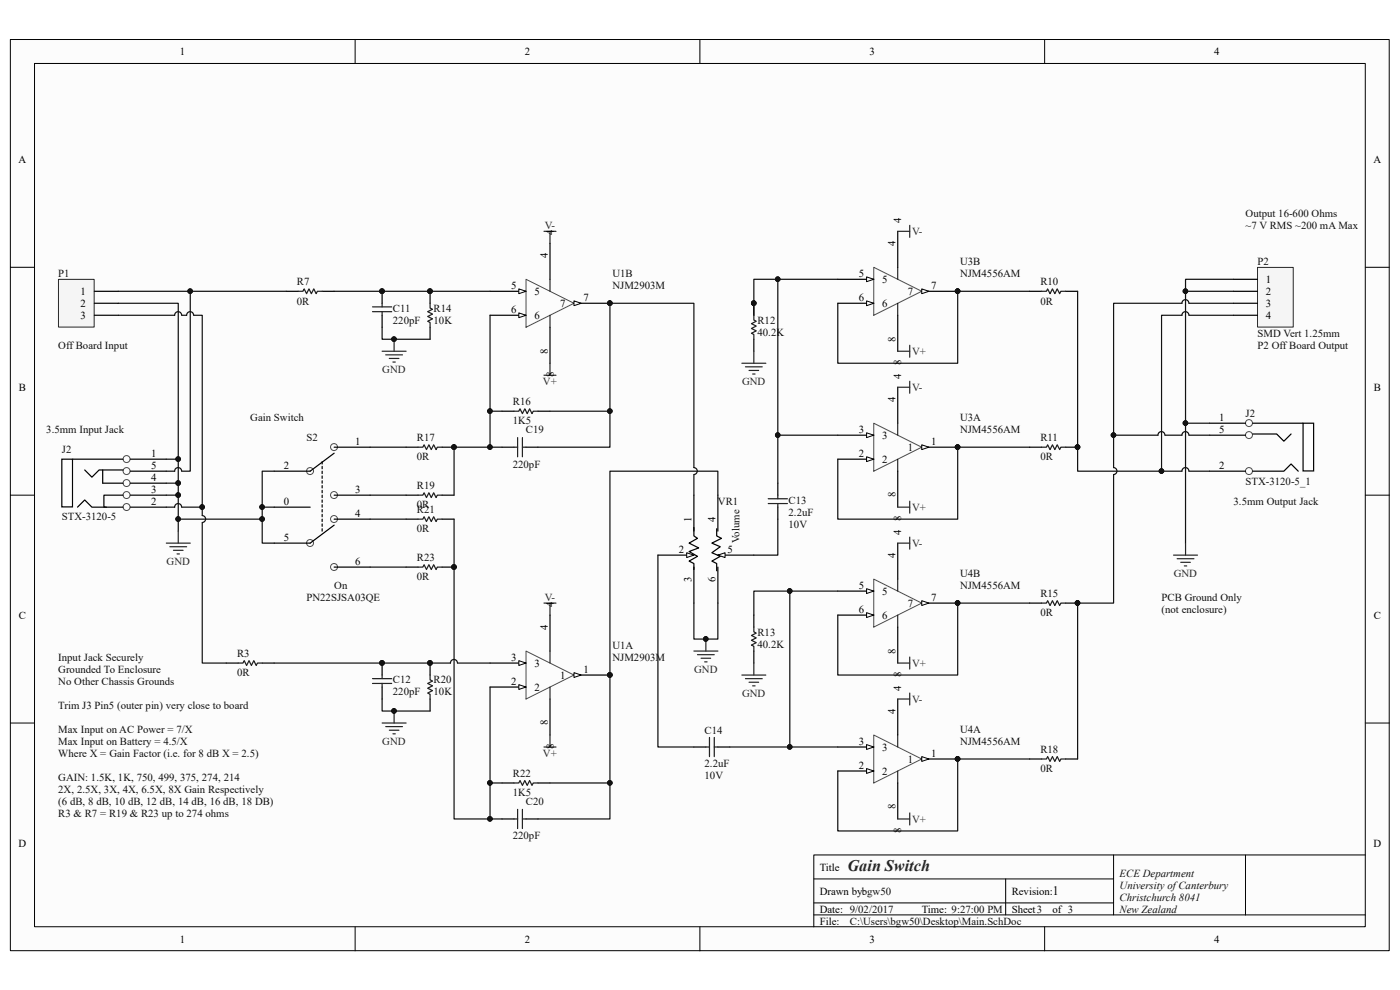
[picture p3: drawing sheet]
<svg xmlns="http://www.w3.org/2000/svg" width="297mm" height="210mm" viewBox="0 0 297 210" stroke-linecap="round" stroke-linejoin="round" font-family="sans-serif">
<path d="M2.2 8.4h292.5v193.3h-292.5z" fill="#fcfcfc"/>
<path d="M2.2 8.4h292.5v193.3h-292.5z" fill="none" stroke="#000" stroke-width=".21"/>
<path d="M7.4 13.5h282.2v183.1h-282.2z" fill="#fcfcfc"/>
<g fill="none" stroke="#000" stroke-width=".21">
<path d="M7.3 13.5h282.3v183.1h-282.3zM75.3 8.4v5.1M148.5 8.4v5.1M221.6 8.4v5.1M2.2 56.7h5.1M289.7 56.7h5.1M2.2 105h5.1M289.7 105h5.1M2.2 153.4h5.1M289.7 153.4h5.1M75.3 196.6v5.1M148.5 196.6v5.1"/>
<path d="M172.6 186.5h63.6M172.6 194.1h117.1M172.6 191.5h63.6M213.4 186.5v7.6M221.6 196.6v5.1M236.2 181.4v12.7M264.2 181.4h-91.6v15.2M289.7 181.4h-25.5v12.7"/>
</g>
<path d="M12.4 59.3h7.6v10.1h-7.6z" fill="#f5f5f5"/>
<path d="M12.4 59.3h7.6v10.1h-7.6z" fill="none" stroke="#262626" stroke-width=".21"/>
<path d="M20 61.8h5.1M20 64.3h5.1M20 66.9h5.1" fill="none" stroke="#000" stroke-width=".25"/>
<path d="M25.1 64.3h12.7v33.1M35.3 97.4h2.5v5.1h-2.5M37.8 102.5v2.5h-2.5M37.8 105v7.7" fill="none" stroke="#0e0e0e" stroke-width=".25"/>
<g fill="#0e0e0e" stroke="#0e0e0e" stroke-width=".21">
<circle cx="37.8" cy="97.4" r=".48"/>
<circle cx="37.8" cy="102.5" r=".48"/>
<circle cx="37.8" cy="105" r=".48"/>
<circle cx="37.8" cy="110.1" r=".48"/>
</g>
<path d="M35.3 115.2h5.1M36 116h3.6M36.8 116.7h2M37.6 117.5h.5M37.8 112.7v2.5" fill="none" stroke="#262626" stroke-width=".25"/>
<path d="M13.1 97.4h2.3v10.1h-2.3z" fill-rule="evenodd" fill="#fefefe" stroke="#000" stroke-width=".25"/>
<g fill="none" stroke="#4c4c4c" stroke-width=".21">
<circle cx="26.9" cy="99.9" r=".74"/>
<circle cx="26.9" cy="97.4" r=".74"/>
<circle cx="65.8" cy="99.9" r=".74"/>
<circle cx="70.9" cy="94.8" r=".74"/>
<circle cx="26.9" cy="105" r=".74"/>
<circle cx="26.9" cy="107.6" r=".74"/>
<circle cx="26.9" cy="102.5" r=".74"/>
<circle cx="65.8" cy="115.2" r=".74"/>
<circle cx="70.9" cy="105" r=".74"/>
<circle cx="70.9" cy="110.1" r=".74"/>
<circle cx="70.9" cy="120.3" r=".74"/>
</g>
<g fill="none" stroke="#000" stroke-width=".25">
<path d="M60.7 61.8h2.6M68.3 61.8h2.6M81.1 61.8v2.5M81.1 66.9v2.5M91.2 61.8v2.5M91.2 69.4v2.6M15.4 97.4h10.7M18 99.7l1.5 1.5 1.5-1.5h5.1M21.8 99.7v2.8h4.3M27.6 97.4h7.7M27.6 100h7.7M70.9 96.1l-5.1 3.9h-7.6"/>
<path d="M70.9 94.9h7.6M86.2 94.9h2.5M93.8 94.9h2.5M106.5 94.9h2.5M106.5 87.2h2.5M111.6 94.9h2.5M114.1 87.2h2.6M16.4 107.6l1.6-1.5 1.5 1.5h6.6M26.1 105h-4.1v2.6h.6M27.6 102.5h7.7M27.6 105h7.7M27.6 107.6h7.7"/>
<path d="M58.2 107.6h7.6M70.9 105h7.6M70.9 110.1h7.6M70.9 111.4l-5.1 3.8h-7.6M86.2 105h2.5M86.2 110.1h2.5M93.8 105h2.5M93.8 110.1h2.5M139.6 117.8h7.6M147.2 111.9v1.8l.8 .5-1.8 1 2 1-2 .8 1.8 1-1.8 1 1 .5v1.3M152 112.2v1.5l1.1 .5-2.1 1 1.8 .8-1.8 1.3 1.8 .7-1.8 1 1 .5v1.6M70.9 120.3h7.6"/>
<path d="M86.2 120.3h2.5M93.8 120.3h2.5M48 140.7h2.5M55.6 140.7h2.6M81.1 140.7v2.5M81.1 145.7v2.6M91.2 140.7v2.5M91.2 148.3v2.5M106.5 166.1h2.5M106.5 173.7h2.5M111.6 173.7h2.5M114.1 166.1h2.6"/>
</g>
<g fill="none" stroke="#0e0e0e" stroke-width=".25">
<path d="M25.1 61.8h15.3v38.2h-1.8M38.5 66.9a.74 .74 0 0 0-.7-.8 .74 .74 0 0 0-.7 .8h-12M40.4 61.8h20.3M41.1 66.9a.74 .74 0 0 0-.8-.8 .74 .74 0 0 0-.7 .8h-1M41.1 66.9h1.8v40.7h-4.3M81.1 69.4v2.6h10.1M38.5 100a.74 .74 0 0 0-.7-.8 .74 .74 0 0 0-.7 .8h-1.8M58.2 100h-2.6v7.6h2.6M78.5 94.9h7.7M104 94.9h2.5M104 87.2h2.5M116.7 87.2h12.7"/>
<path d="M37.8 110.1h17.8M38.5 107.6a.74 .74 0 0 0-.7-.8 .74 .74 0 0 0-.7 .8h-1.8M42.9 107.6v1.8a.74 .74 0 0 1 .7 .7 .74 .74 0 0 1-.7 .7M42.9 110.9v29.8h5.1M55.6 107.6v7.6h2.6M78.5 110.1h7.7M78.5 105h7.7M96.3 110.1v63.6h7.7M78.5 120.3h7.7M81.1 148.3v2.5h10.1M104 166.1h2.5M116.7 166.1h12.7"/>
</g>
<g fill="#0e0e0e" stroke="#0e0e0e" stroke-width=".21">
<circle cx="40.3" cy="61.8" r=".48"/>
<circle cx="42.9" cy="107.6" r=".48"/>
<circle cx="55.6" cy="107.6" r=".48"/>
<circle cx="55.6" cy="110.1" r=".48"/>
<circle cx="37.8" cy="110.1" r=".48"/>
<circle cx="96.3" cy="94.8" r=".48"/>
<circle cx="96.3" cy="120.3" r=".48"/>
<circle cx="81" cy="61.8" r=".48"/>
<circle cx="91.2" cy="61.8" r=".48"/>
<circle cx="83.6" cy="71.9" r=".48"/>
<circle cx="81" cy="140.6" r=".48"/>
<circle cx="91.2" cy="140.6" r=".48"/>
<circle cx="83.6" cy="150.8" r=".48"/>
<circle cx="103.9" cy="87.2" r=".48"/>
<circle cx="103.9" cy="94.8" r=".48"/>
<circle cx="129.4" cy="87.2" r=".48"/>
<circle cx="103.9" cy="166.1" r=".48"/>
<circle cx="129.4" cy="166.1" r=".48"/>
<circle cx="103.9" cy="173.7" r=".48"/>
</g>
<g fill="none" stroke="#1c1c1c" stroke-width=".25">
<path d="M63.3 61.8h1l.2-.5 .5 1 .5-1 .6 1 .5-1 .5 1 .2-.5h1M79 65.1h4.1M79 66.1h4.1M81.1 64.3v.8M81.1 66.1v.8M91.2 64.3v1.1l.6 .2-1.1 .5 1.1 .5-1.1 .5 1.1 .5-1.1 .6 .5 .2v1M88.7 94.9h1l.3-.5 .5 1 .5-1 .5 1 .5-1 .5 1 .3-.5h1M109 94.9h.8M109 87.2h1.1l.2-.5 .5 1 .5-1 .5 1 .6-1 .5 1 .2-.5h1M109.8 92.8v4.1M110.8 92.8v4.1M110.8 94.9h.8"/>
<path d="M88.7 105h1l.3-.5 .5 1.1 .5-1.1 .5 1.1 .5-1.1 .5 1.1 .3-.6h1M88.7 110.1h1l.3-.5 .5 1 .5-1 .5 1 .5-1 .5 1 .3-.5h1M88.7 120.3h1l.3-.5 .5 1 .5-1 .5 1 .5-1 .5 1 .3-.5h1M50.5 140.7h1.1l.2-.5 .5 1 .5-1 .5 1 .5-1 .6 1 .2-.5h1M79 144h4.1M79 145h4.1M81.1 143.2v.8M81.1 145v.7M91.2 143.2v1l.6 .3-1.1 .5 1.1 .5-1.1 .5 1.1 .5-1.1 .5 .5 .3v1M109 173.7h.8M109 166.1h1.1l.2-.5 .5 1 .5-1 .5 1 .6-1 .5 1 .2-.5h1M109.8 171.7v4.1"/>
<path d="M110.8 171.7v4.1M110.8 173.7h.8"/>
</g>
<path d="M68.3 97.9v15.3" fill="none" stroke="#000" stroke-width=".25" stroke-dasharray=".5 .5"/>
<g fill="none" stroke="#262626" stroke-width=".25">
<path d="M115.4 49.1h2.6M116.7 49.1v2.5M81.1 74.5h5.1M81.8 75.3h3.6M82.6 76h2M83.4 76.8h.5M83.6 72v2.5M115.4 79.6h2.6M116.7 77.1v2.5M115.4 127.9h2.6M116.7 127.9v2.6M81.1 153.4h5.1"/>
<path d="M81.8 154.1h3.6M82.6 154.9h2M83.4 155.7h.5M83.6 150.8v2.6M115.4 158.5h2.6M116.7 155.9v2.6"/>
</g>
<path d="M145.7 117.3l1.5 .5-1.5 .5z" fill="#fcfcfc"/>
<path d="M145.7 117.3l1.5 .5-1.5 .5z" fill="none" stroke="#000" stroke-width=".21"/>
<path d="M152.3 117.8h7.6" fill="none" stroke="#000" stroke-width=".25"/>
<path d="M152.3 117.8l1.5-.5v1z" fill="#fcfcfc"/>
<path d="M152.3 117.8l1.5-.5v1z" fill="none" stroke="#000" stroke-width=".21"/>
<path d="M177.7 64.3h7.7M147.2 105v7.7M152.3 105v7.7M147.2 120.3v7.6M152.3 120.3v7.6" fill="none" stroke="#000" stroke-width=".25"/>
<path d="M147.2 127.9v7.7h5.1v-7.7" fill="none" stroke="#0e0e0e" stroke-width=".25"/>
<circle cx="149.7" cy="135.5" r=".48" fill="#0e0e0e" stroke="#0e0e0e" stroke-width=".21"/>
<path d="M147.2 138.1h5.1M148 138.9h3.5M148.7 139.6h2.1M149.8 135.6v2.5M149.5 140.4h.5" fill="none" stroke="#262626" stroke-width=".25"/>
<path d="M185.4 56.7l10.1 5.1-10.1 5.1z" fill="none" stroke="#4c4c4c" stroke-width=".21"/>
<path d="M183.8 63.8l1.6 .5-1.6 .5z" fill="#fcfcfc"/>
<path d="M183.8 63.8l1.6 .5-1.6 .5z" fill="none" stroke="#000" stroke-width=".21"/>
<path d="M177.7 59.2h7.7" fill="none" stroke="#000" stroke-width=".25"/>
<path d="M183.8 58.7l1.6 .5-1.6 .6z" fill="#fcfcfc"/>
<path d="M183.8 58.7l1.6 .5-1.6 .6z" fill="none" stroke="#000" stroke-width=".21"/>
<path d="M195.5 61.8h7.7" fill="none" stroke="#000" stroke-width=".25"/>
<path d="M195.5 61.3l1.6 .5-1.6 .5z" fill="#fcfcfc"/>
<path d="M190.5 56.7v2.5M190.5 64.3v2.6M195.5 61.3l1.6 .5-1.6 .5z" fill="none" stroke="#000" stroke-width=".21"/>
<circle cx="203.2" cy="61.8" r=".48" fill="#0e0e0e" stroke="#0e0e0e" stroke-width=".21"/>
<path d="M190.5 49.1v7.6M190.5 66.9v7.6M177.7 97.4h7.7" fill="none" stroke="#000" stroke-width=".25"/>
<path d="M185.4 89.8l10.1 5.1-10.1 5.1z" fill="none" stroke="#4c4c4c" stroke-width=".21"/>
<path d="M183.8 96.9l1.6 .5-1.6 .5z" fill="#fcfcfc"/>
<path d="M183.8 96.9l1.6 .5-1.6 .5z" fill="none" stroke="#000" stroke-width=".21"/>
<path d="M177.7 92.3h7.7" fill="none" stroke="#000" stroke-width=".25"/>
<path d="M183.8 91.8l1.6 .5-1.6 .5z" fill="#fcfcfc"/>
<path d="M183.8 91.8l1.6 .5-1.6 .5z" fill="none" stroke="#000" stroke-width=".21"/>
<path d="M195.5 94.9h7.7" fill="none" stroke="#000" stroke-width=".25"/>
<path d="M195.5 94.4l1.6 .5-1.6 .5z" fill="#fcfcfc"/>
<path d="M190.5 89.8v2.5M190.5 97.4v2.6M195.5 94.4l1.6 .5-1.6 .5z" fill="none" stroke="#000" stroke-width=".21"/>
<circle cx="203.2" cy="94.8" r=".48" fill="#0e0e0e" stroke="#0e0e0e" stroke-width=".21"/>
<path d="M190.5 82.1v7.7M190.5 100v7.6M177.7 130.5h7.7" fill="none" stroke="#000" stroke-width=".25"/>
<path d="M185.4 122.9l10.1 5-10.1 5.1z" fill="none" stroke="#4c4c4c" stroke-width=".21"/>
<path d="M183.8 130l1.6 .5-1.6 .5z" fill="#fcfcfc"/>
<path d="M183.8 130l1.6 .5-1.6 .5z" fill="none" stroke="#000" stroke-width=".21"/>
<path d="M177.7 125.4h7.7" fill="none" stroke="#000" stroke-width=".25"/>
<path d="M183.8 124.9l1.6 .5-1.6 .5z" fill="#fcfcfc"/>
<path d="M183.8 124.9l1.6 .5-1.6 .5z" fill="none" stroke="#000" stroke-width=".21"/>
<path d="M195.5 127.9h7.7" fill="none" stroke="#000" stroke-width=".25"/>
<path d="M195.5 127.4l1.6 .5-1.6 .5z" fill="#fcfcfc"/>
<path d="M190.5 122.9v2.5M190.5 130.5v2.5M195.5 127.4l1.6 .5-1.6 .5z" fill="none" stroke="#000" stroke-width=".21"/>
<circle cx="203.2" cy="127.9" r=".48" fill="#0e0e0e" stroke="#0e0e0e" stroke-width=".21"/>
<path d="M190.5 115.2v7.7M190.5 133v7.7M177.7 163.6h7.7" fill="none" stroke="#000" stroke-width=".25"/>
<path d="M185.4 155.9l10.1 5.1-10.1 5.1z" fill="none" stroke="#4c4c4c" stroke-width=".21"/>
<path d="M183.8 163l1.6 .6-1.6 .5z" fill="#fcfcfc"/>
<path d="M183.8 163l1.6 .6-1.6 .5z" fill="none" stroke="#000" stroke-width=".21"/>
<path d="M177.7 158.5h7.7" fill="none" stroke="#000" stroke-width=".25"/>
<path d="M183.8 158l1.6 .5-1.6 .5z" fill="#fcfcfc"/>
<path d="M183.8 158l1.6 .5-1.6 .5z" fill="none" stroke="#000" stroke-width=".21"/>
<path d="M195.5 161h7.7" fill="none" stroke="#000" stroke-width=".25"/>
<path d="M195.5 160.5l1.6 .5-1.6 .5z" fill="#fcfcfc"/>
<path d="M190.5 155.9v2.6M190.5 163.6v2.5M195.5 160.5l1.6 .5-1.6 .5z" fill="none" stroke="#000" stroke-width=".21"/>
<g fill="#0e0e0e" stroke="#0e0e0e" stroke-width=".21">
<circle cx="203.2" cy="161" r=".48"/>
<circle cx="159.9" cy="64.3" r=".48"/>
<circle cx="165" cy="92.3" r=".48"/>
<circle cx="167.5" cy="125.4" r=".48"/>
<circle cx="165" cy="59.2" r=".48"/>
<circle cx="167.5" cy="158.4" r=".48"/>
</g>
<path d="M159.9 64.3v2.6M159.9 72v2.5M165 102.5v2.5M165 107.6v2.5M159.9 130.5v2.5M159.9 138.1v2.6M147.2 158.5h2.6M152.3 158.5h2.5M190.5 148.3v7.6M190.5 166.1v7.6" fill="none" stroke="#000" stroke-width=".25"/>
<path d="M159.9 66.9v1l.5 .3-1 .5 1 .5-1 .5 1 .5-1 .5 .5 .3v1M163 105.8h4.1M163 106.8h4.1M165 105v.8M165 106.8v.8M159.9 133v1l.5 .3-1 .5 1 .5-1 .5 1 .5-1 .5 .5 .3v1M149.8 158.5h.7M150.5 156.4v4.1M151.5 156.4v4.1M151.5 158.5h.8" fill="none" stroke="#1c1c1c" stroke-width=".25"/>
<g fill="none" stroke="#262626" stroke-width=".25">
<path d="M190.5 49.1h2.5M193 47.8v2.5M157.4 77.1h5.1M158.1 77.8h3.6M158.9 78.6h2M159.7 79.3h.5M159.9 74.5v2.6M190.5 74.5h2.5M193 73.2v2.6M190.5 82.1h2.5M193 80.9v2.5M190.5 107.6h2.5"/>
<path d="M190.5 115.2h2.5M193 106.3v2.6M193 113.9v2.6M193 139.4v2.5M157.4 143.2h5.1M158.1 144h3.6M158.9 144.7h2M159.7 145.5h.5M159.9 140.7v2.5M190.5 140.7h2.5M190.5 148.3h2.5M193 147v2.6"/>
<path d="M190.5 173.7h2.5M193 172.5v2.5"/>
</g>
<path d="M165 59.2v43.3M177.7 59.2h-17.8v7.7M165 92.3h12.7M139.6 117.8v40.7h7.6M165 110.1v7.7h-5.1M167.6 125.4v33.1M177.7 125.4h-17.8v5.1M154.8 158.5h22.9" fill="none" stroke="#0e0e0e" stroke-width=".25"/>
<path d="M276.4 89.8h2.3v10.1h-2.3z" fill-rule="evenodd" fill="#fefefe" stroke="#000" stroke-width=".25"/>
<g fill="#fcfcfc" stroke="#4c4c4c" stroke-width=".21">
<circle cx="265" cy="89.8" r=".74"/>
<circle cx="265" cy="92.3" r=".74"/>
<circle cx="265" cy="99.9" r=".74"/>
</g>
<path d="M256.6 89.8h7.6M256.6 92.3h7.6M256.6 100h7.6M265.8 92.1h5l1.6 1.5 1.5-1.5M265.8 100h6.6l1.5-1.6 1.5 1.6M265.8 89.8h10.6" fill="none" stroke="#000" stroke-width=".25"/>
<path d="M266.8 56.8h7.6v12.6h-7.6z" fill="#f5f5f5"/>
<path d="M266.8 56.7h7.6v12.7h-7.6z" fill="none" stroke="#262626" stroke-width=".21"/>
<g fill="none" stroke="#000" stroke-width=".25">
<path d="M261.7 59.2h5.1M218.4 61.8h2.6M226.1 61.8h2.5M261.7 61.8h5.1M261.7 64.3h5.1M261.7 66.9h5.1M218.4 94.9h2.6M226.1 94.9h2.5M218.4 127.9h2.6M226.1 127.9h2.5M104 145.7h7.6M218.4 161h2.6"/>
<path d="M226.1 161h2.5"/>
</g>
<g fill="none" stroke="#0e0e0e" stroke-width=".25">
<path d="M261.7 59.2h-10.2v56M218.4 61.8h-15.2v15.3h-25.5v-12.8M228.6 61.8v38.2h22.1a.74 .74 0 0 1 .8-.8 .74 .74 0 0 1 .7 .8M251.5 61.8h10.2M252.2 66.9a.74 .74 0 0 0-.7-.8 .74 .74 0 0 0-.8 .8h-4.3v33.1M252.2 64.3a.74 .74 0 0 0-.7-.7 .74 .74 0 0 0-.8 .7h-14.5v34.9a.74 .74 0 0 1 .8 .7 .74 .74 0 0 1-.8 .8M252.3 66.9h9.4M252.3 64.3h9.4M218.4 94.9h-15.2v15.2h-25.5v-12.7M236.2 92.3h9.5a.74 .74 0 0 1 .7-.7 .74 .74 0 0 1 .7 .7M247.2 92.3h3.5a.74 .74 0 0 1 .8-.7 .74 .74 0 0 1 .7 .7M251.5 89.8h5.1"/>
<path d="M252.3 100h4.3M252.3 92.3h4.3M236.2 100.7v27.2h-7.6v33.1M218.4 127.9h-15.2v15.3h-25.5v-12.7M218.4 161h-15.2v15.3h-25.5v-12.7"/>
</g>
<g fill="#0e0e0e" stroke="#0e0e0e" stroke-width=".21">
<circle cx="251.5" cy="61.8" r=".48"/>
<circle cx="251.5" cy="89.8" r=".48"/>
<circle cx="203.2" cy="61.8" r=".48"/>
<circle cx="203.2" cy="94.8" r=".48"/>
<circle cx="228.6" cy="94.8" r=".48"/>
<circle cx="203.2" cy="127.9" r=".48"/>
<circle cx="203.2" cy="161" r=".48"/>
<circle cx="228.6" cy="127.9" r=".48"/>
<circle cx="246.4" cy="99.9" r=".48"/>
<circle cx="236.2" cy="92.3" r=".48"/>
</g>
<path d="M249 117.8h5.1M249.7 118.5h3.6M250.5 119.3h2M251.5 115.2v2.6M251.3 120.1h.5" fill="none" stroke="#262626" stroke-width=".25"/>
<path d="M221 61.8h1l.3-.5 .5 1 .5-1 .5 1 .5-1 .5 1 .3-.5h1M221 94.9h1l.3-.5 .5 1 .5-1 .5 1 .5-1 .5 1 .3-.5h1M221 127.9h1l.3-.5 .5 1 .5-1 .5 1 .5-1 .5 1 .3-.5h1M221 161h1l.3-.5 .5 1 .5-1 .5 1 .5-1 .5 1 .3-.5h1" fill="none" stroke="#1c1c1c" stroke-width=".25"/>
<path d="M111.6 138.1l10.2 5.1-10.2 5.1z" fill="none" stroke="#4c4c4c" stroke-width=".21"/>
<path d="M110.1 145.2l1.5 .5-1.5 .6z" fill="#fcfcfc"/>
<path d="M110.1 145.2l1.5 .5-1.5 .6z" fill="none" stroke="#000" stroke-width=".21"/>
<path d="M104 140.7h7.6" fill="none" stroke="#000" stroke-width=".25"/>
<path d="M110.1 140.1l1.5 .6-1.5 .5z" fill="#fcfcfc"/>
<path d="M110.1 140.1l1.5 .6-1.5 .5z" fill="none" stroke="#000" stroke-width=".21"/>
<path d="M121.8 143.2h7.6" fill="none" stroke="#000" stroke-width=".25"/>
<path d="M121.8 142.7l1.5 .5-1.5 .5z" fill="#fcfcfc"/>
<path d="M116.7 138.1v2.6M116.7 145.7v2.6M121.8 142.7l1.5 .5-1.5 .5z" fill="none" stroke="#000" stroke-width=".21"/>
<g fill="#0e0e0e" stroke="#0e0e0e" stroke-width=".21">
<circle cx="129.4" cy="143.2" r=".48"/>
<circle cx="91.2" cy="140.6" r=".48"/>
<circle cx="81" cy="140.6" r=".48"/>
<circle cx="103.9" cy="166.1" r=".48"/>
<circle cx="103.9" cy="173.7" r=".48"/>
<circle cx="129.4" cy="166.1" r=".48"/>
</g>
<path d="M104 66.9h7.6M116.7 130.5v7.6M116.7 148.3v7.6" fill="none" stroke="#000" stroke-width=".25"/>
<path d="M152.3 105v-5h-22.9v73.7h-15.3M97 140.7a.74 .74 0 0 0-.7-.8 .74 .74 0 0 0-.7 .8h-37.4M97.1 140.7h6.9M104 145.7v28h2.5" fill="none" stroke="#0e0e0e" stroke-width=".25"/>
<path d="M111.6 59.2l10.2 5.1-10.2 5.1z" fill="none" stroke="#4c4c4c" stroke-width=".21"/>
<path d="M110.1 66.4l1.5 .5-1.5 .5z" fill="#fcfcfc"/>
<path d="M110.1 66.4l1.5 .5-1.5 .5z" fill="none" stroke="#000" stroke-width=".21"/>
<path d="M104 61.8h7.6" fill="none" stroke="#000" stroke-width=".25"/>
<path d="M110.1 61.3l1.5 .5-1.5 .5z" fill="#fcfcfc"/>
<path d="M110.1 61.3l1.5 .5-1.5 .5z" fill="none" stroke="#000" stroke-width=".21"/>
<path d="M121.8 64.3h7.6" fill="none" stroke="#000" stroke-width=".25"/>
<path d="M121.8 63.8l1.5 .5-1.5 .5z" fill="#fcfcfc"/>
<path d="M116.7 59.2v2.6M116.7 66.9v2.5M121.8 63.8l1.5 .5-1.5 .5z" fill="none" stroke="#000" stroke-width=".21"/>
<g fill="#0e0e0e" stroke="#0e0e0e" stroke-width=".21">
<circle cx="129.4" cy="64.3" r=".48"/>
<circle cx="91.2" cy="61.8" r=".48"/>
<circle cx="81" cy="61.8" r=".48"/>
<circle cx="96.3" cy="94.8" r=".48"/>
<circle cx="103.9" cy="94.8" r=".48"/>
<circle cx="103.9" cy="87.2" r=".48"/>
<circle cx="129.4" cy="87.2" r=".48"/>
</g>
<path d="M116.7 51.6v7.6M116.7 69.4v7.7" fill="none" stroke="#000" stroke-width=".25"/>
<path d="M70.9 61.8h33.1M104 66.9v28h-7.7v10.1M114.1 94.9h15.3v-30.6h17.8v34.9a.74 .74 0 0 1 .7 .7 .74 .74 0 0 1-.7 .8M147.2 100.7v4.3" fill="none" stroke="#0e0e0e" stroke-width=".25"/>
<text font-size="3.4" fill="#262626" x="179.8" y="184.7">Gain Switch</text>
<text font-size="2.8" fill="#0e0e0e" x="223.3" y="189.9">1</text>
<g font-size="2.3">
<text x="38.2" y="11.7">1</text>
<text x="111.3" y="11.7">2</text>
<text x="184.5" y="11.7">3</text>
<text x="257.6" y="11.7">4</text>
<text x="3.9" y="34.6">A</text>
<text x="291.4" y="34.6">A</text>
<text x="191.2" y="47.3" transform="rotate(-90 191.2 47.3)">4</text>
<text x="117.5" y="49.8" transform="rotate(-90 117.5 49.8)">4</text>
<text x="189.9" y="52.2" transform="rotate(-90 189.9 52.2)">4</text>
<text x="116.2" y="54.8" transform="rotate(-90 116.2 54.8)">4</text>
<text x="182.2" y="58.8">5</text>
<text x="17.1" y="62.6">1</text>
<text x="17.1" y="65.1">2</text>
<text x="108.4" y="61.3">5</text>
<text x="113.4" y="62.6">5</text>
<text x="118.8" y="65.1">7</text>
<text x="123.8" y="63.8">7</text>
<text x="182.2" y="63.8">6</text>
<text x="187.2" y="65.1">6</text>
<text x="187.2" y="60">5</text>
<text x="192.6" y="62.6">7</text>
<text x="197.6" y="61.3">7</text>
<text x="268.6" y="60">1</text>
<text x="268.6" y="62.6">2</text>
<text x="268.6" y="65.1">3</text>
<text x="17.1" y="67.6">3</text>
<text x="108.4" y="66.4">6</text>
<text x="113.4" y="67.6">6</text>
<text x="268.6" y="67.6">4</text>
<text x="116.2" y="75" transform="rotate(-90 116.2 75)">8</text>
<text x="189.9" y="72.5" transform="rotate(-90 189.9 72.5)">8</text>
<text x="191.2" y="77.4" transform="rotate(-90 191.2 77.4)">8</text>
<text x="4" y="82.9">B</text>
<text x="117.5" y="80" transform="rotate(-90 117.5 80)">8</text>
<text x="191.2" y="80.3" transform="rotate(-90 191.2 80.3)">4</text>
<text x="291.5" y="82.9">B</text>
<text x="189.9" y="85.3" transform="rotate(-90 189.9 85.3)">4</text>
<text x="258.6" y="89.3">1</text>
<text x="75.4" y="94.4">1</text>
<text x="182.2" y="91.8">3</text>
<text x="187.2" y="93.1">3</text>
<text x="192.6" y="95.6">1</text>
<text x="197.6" y="94.4">1</text>
<text x="258.6" y="91.8">5</text>
<text x="32.1" y="96.9">1</text>
<text x="32.1" y="99.4">5</text>
<text x="32.1" y="102">4</text>
<text x="60.2" y="99.4">2</text>
<text x="182.2" y="96.9">2</text>
<text x="187.2" y="98.2">2</text>
<text x="258.6" y="99.4">2</text>
<text x="32.1" y="104.6">3</text>
<text x="32.1" y="107.1">2</text>
<text x="60.2" y="107.1">0</text>
<text x="75.4" y="104.6">3</text>
<text x="189.9" y="105.5" transform="rotate(-90 189.9 105.5)">8</text>
<text x="75.4" y="109.6">4</text>
<text x="146.7" y="110.7" transform="rotate(-90 146.7 110.7)">1</text>
<text x="151.8" y="110.7" transform="rotate(-90 151.8 110.7)">4</text>
<text x="191.2" y="113.5" transform="rotate(-90 191.2 113.5)">4</text>
<text x="191.2" y="110.5" transform="rotate(-90 191.2 110.5)">8</text>
<text x="60.2" y="114.7">5</text>
<text x="75.4" y="119.8">6</text>
<text x="144" y="117.3">2</text>
<text x="154.3" y="117.3">5</text>
<text x="189.9" y="118.4" transform="rotate(-90 189.9 118.4)">4</text>
<text x="146.7" y="123.5" transform="rotate(-90 146.7 123.5)">3</text>
<text x="151.8" y="123.5" transform="rotate(-90 151.8 123.5)">6</text>
<text x="182.2" y="124.9">5</text>
<text x="4" y="131.3">C</text>
<text x="117.5" y="128.7" transform="rotate(-90 117.5 128.7)">4</text>
<text x="182.2" y="130">6</text>
<text x="187.2" y="131.3">6</text>
<text x="187.2" y="126.2">5</text>
<text x="192.6" y="128.7">7</text>
<text x="197.6" y="127.4">7</text>
<text x="291.5" y="131.3">C</text>
<text x="116.2" y="133.6" transform="rotate(-90 116.2 133.6)">4</text>
<text x="108.4" y="140.2">3</text>
<text x="113.4" y="141.4">3</text>
<text x="118.8" y="144">1</text>
<text x="123.8" y="142.7">1</text>
<text x="189.9" y="138.6" transform="rotate(-90 189.9 138.6)">8</text>
<text x="191.2" y="143.6" transform="rotate(-90 191.2 143.6)">8</text>
<text x="108.4" y="145.2">2</text>
<text x="113.4" y="146.5">2</text>
<text x="191.2" y="146.5" transform="rotate(-90 191.2 146.5)">4</text>
<text x="116.2" y="153.9" transform="rotate(-90 116.2 153.9)">8</text>
<text x="189.9" y="151.5" transform="rotate(-90 189.9 151.5)">4</text>
<text x="117.5" y="158.8" transform="rotate(-90 117.5 158.8)">8</text>
<text x="182.2" y="158">3</text>
<text x="187.2" y="159.3">3</text>
<text x="192.6" y="161.8">1</text>
<text x="197.6" y="160.5">1</text>
<text x="182.2" y="163.1">2</text>
<text x="187.2" y="164.3">2</text>
<text x="189.9" y="171.7" transform="rotate(-90 189.9 171.7)">8</text>
<text x="3.9" y="179.6">D</text>
<text x="191.2" y="176.7" transform="rotate(-90 191.2 176.7)">8</text>
<text x="291.4" y="179.6">D</text>
<text x="173.9" y="184.7">Title</text>
<text x="173.9" y="189.8">Drawn by:bgw50</text>
<text x="214.6" y="189.8">Revision:</text>
<text x="173.9" y="193.6">Date: 9/02/2017</text>
<text x="173.9" y="196.1">File:</text>
<text x="195.5" y="193.6">Time: 9:27:00 PM</text>
<text x="214.6" y="193.6">Sheet3</text>
<text x="223.3" y="193.6">of 3</text>
<text x="38.2" y="199.9">1</text>
<text x="111.3" y="199.9">2</text>
<text x="184.5" y="199.9">3</text>
<text x="257.6" y="199.9">4</text>
</g>
<g font-size="2.3" fill="#0e0e0e">
<text x="264.2" y="46">Output 16-600 Ohms</text>
<text x="264.2" y="48.6">~7 V RMS ~200 mA Max</text>
<text x="12.4" y="58.8">P1</text>
<text x="129.9" y="58.8">U1B</text>
<text x="203.7" y="56.2">U3B</text>
<text x="203.7" y="58.8">NJM4556AM</text>
<text x="266.8" y="56.2">P2</text>
<text x="63" y="64.6">0R</text>
<text x="63" y="60.5">R7</text>
<text x="129.9" y="61.3">NJM2903M</text>
<text x="220.7" y="64.6">0R</text>
<text x="220.7" y="60.5">R10</text>
<text x="83.4" y="68.7">220pF</text>
<text x="83.4" y="66.1">C11</text>
<text x="92" y="68.7">10K</text>
<text x="92" y="66.1">R14</text>
<text x="160.7" y="71.2">40.2K</text>
<text x="160.7" y="68.7">R12</text>
<text x="266.8" y="71.5">SMD Vert 1.25mm</text>
<text x="12.4" y="74">Off Board Input</text>
<text x="266.8" y="74">P2 Off Board Output</text>
<text x="53.1" y="89.3">Gain Switch</text>
<text x="108.8" y="86">R16</text>
<text x="203.7" y="89.3">U3A</text>
<text x="264.2" y="88.5">J2</text>
<text x="9.8" y="91.8">3.5mm Input Jack</text>
<text x="65" y="93.6">S2</text>
<text x="88.4" y="93.6">R17</text>
<text x="108.8" y="90">1K5</text>
<text x="111.6" y="91.8">C19</text>
<text x="203.7" y="91.8">NJM4556AM</text>
<text x="220.7" y="93.6">R11</text>
<text x="13.1" y="96.1">J2</text>
<text x="88.4" y="97.7">0R</text>
<text x="108.8" y="99.2">220pF</text>
<text x="220.7" y="97.7">0R</text>
<text x="88.4" y="107.9">0R</text>
<text x="88.4" y="103.8">R19</text>
<text x="152.3" y="107.1">VR1</text>
<text x="167.3" y="106.8">C13</text>
<text x="261.7" y="107.1">3.5mm Output Jack</text>
<text x="264.2" y="102.8">STX-3120-5_1</text>
<text x="13.1" y="110.4">STX-3120-5</text>
<text x="88.4" y="112.9">0R</text>
<text x="88.4" y="108.9">R21</text>
<text x="167.3" y="109.4">2.2uF</text>
<text x="167.3" y="111.9">10V</text>
<text x="88.4" y="119">R23</text>
<text x="156.9" y="115.2" transform="rotate(-90 156.9 115.2)">Volume</text>
<text x="70.9" y="124.9">On</text>
<text x="88.4" y="123.1">0R</text>
<text x="203.7" y="122.3">U4B</text>
<text x="203.7" y="124.9">NJM4556AM</text>
<text x="65" y="127.4">PN22SJSA03QE</text>
<text x="220.7" y="130.8">0R</text>
<text x="220.7" y="126.7">R15</text>
<text x="246.4" y="127.4">PCB Ground Only</text>
<text x="246.4" y="130">(not enclosure)</text>
<text x="129.9" y="137.6">U1A</text>
<text x="160.7" y="137.4">40.2K</text>
<text x="160.7" y="134.8">R13</text>
<text x="12.4" y="140.2">Input Jack Securely</text>
<text x="12.4" y="142.7">Grounded To Enclosure</text>
<text x="50.3" y="143.5">0R</text>
<text x="50.3" y="139.4">R3</text>
<text x="129.9" y="140.2">NJM2903M</text>
<text x="12.4" y="145.2">No Other Chassis Grounds</text>
<text x="83.4" y="147.5">220pF</text>
<text x="83.4" y="145">C12</text>
<text x="92" y="147.5">10K</text>
<text x="92" y="145">R20</text>
<text x="12.4" y="150.3">Trim J3 Pin5 (outer pin) very close to board</text>
<text x="12.4" y="155.4">Max Input on AC Power = 7/X</text>
<text x="149.5" y="155.7">C14</text>
<text x="203.7" y="155.4">U4A</text>
<text x="12.4" y="158">Max Input on Battery = 4.5/X</text>
<text x="12.4" y="160.5">Where X = Gain Factor (i.e. for 8 dB X = 2.5)</text>
<text x="203.7" y="158">NJM4556AM</text>
<text x="220.7" y="159.8">R18</text>
<text x="12.4" y="165.6">GAIN: 1.5K, 1K, 750, 499, 375, 274, 214</text>
<text x="108.8" y="164.8">R22</text>
<text x="149.5" y="162.8">2.2uF</text>
<text x="149.5" y="165.4">10V</text>
<text x="220.7" y="163.8">0R</text>
<text x="12.4" y="168.1">2X, 2.5X, 3X, 4X, 6.5X, 8X Gain Respectively</text>
<text x="12.4" y="170.7">(6 dB, 8 dB, 10 dB, 12 dB, 14 dB, 16 dB, 18 DB)</text>
<text x="12.4" y="173.2">R3 &amp; R7 = R19 &amp; R23 up to 274 ohms</text>
<text x="108.8" y="168.9">1K5</text>
<text x="111.6" y="170.7">C20</text>
<text x="108.8" y="178.1">220pF</text>
<text x="237.5" y="186">ECE Department</text>
<text x="237.5" y="188.5">University of Canterbury</text>
<text x="237.5" y="191.1">Christchurch 8041</text>
<text x="180.3" y="196.1">C:\Users\bgw50\Desktop\Main.SchDoc</text>
<text x="237.5" y="193.6">New Zealand</text>
</g>
<g font-size="2.3" fill="#262626">
<text x="115.6" y="48.6">V-</text>
<text x="193.5" y="49.8">V-</text>
<text x="193.5" y="75.3">V+</text>
<text x="81.1" y="79.1">GND</text>
<text x="115.2" y="81.7">V+</text>
<text x="157.4" y="81.7">GND</text>
<text x="193.5" y="82.9">V-</text>
<text x="193.5" y="108.4">V+</text>
<text x="35.3" y="119.8">GND</text>
<text x="193.5" y="116">V-</text>
<text x="249" y="122.3">GND</text>
<text x="115.6" y="127.4">V-</text>
<text x="147.3" y="142.7">GND</text>
<text x="193.5" y="141.4">V+</text>
<text x="157.4" y="147.8">GND</text>
<text x="193.5" y="149.1">V-</text>
<text x="81.1" y="158">GND</text>
<text x="115.2" y="160.5">V+</text>
<text x="193.5" y="174.5">V+</text>
</g>
</svg>
